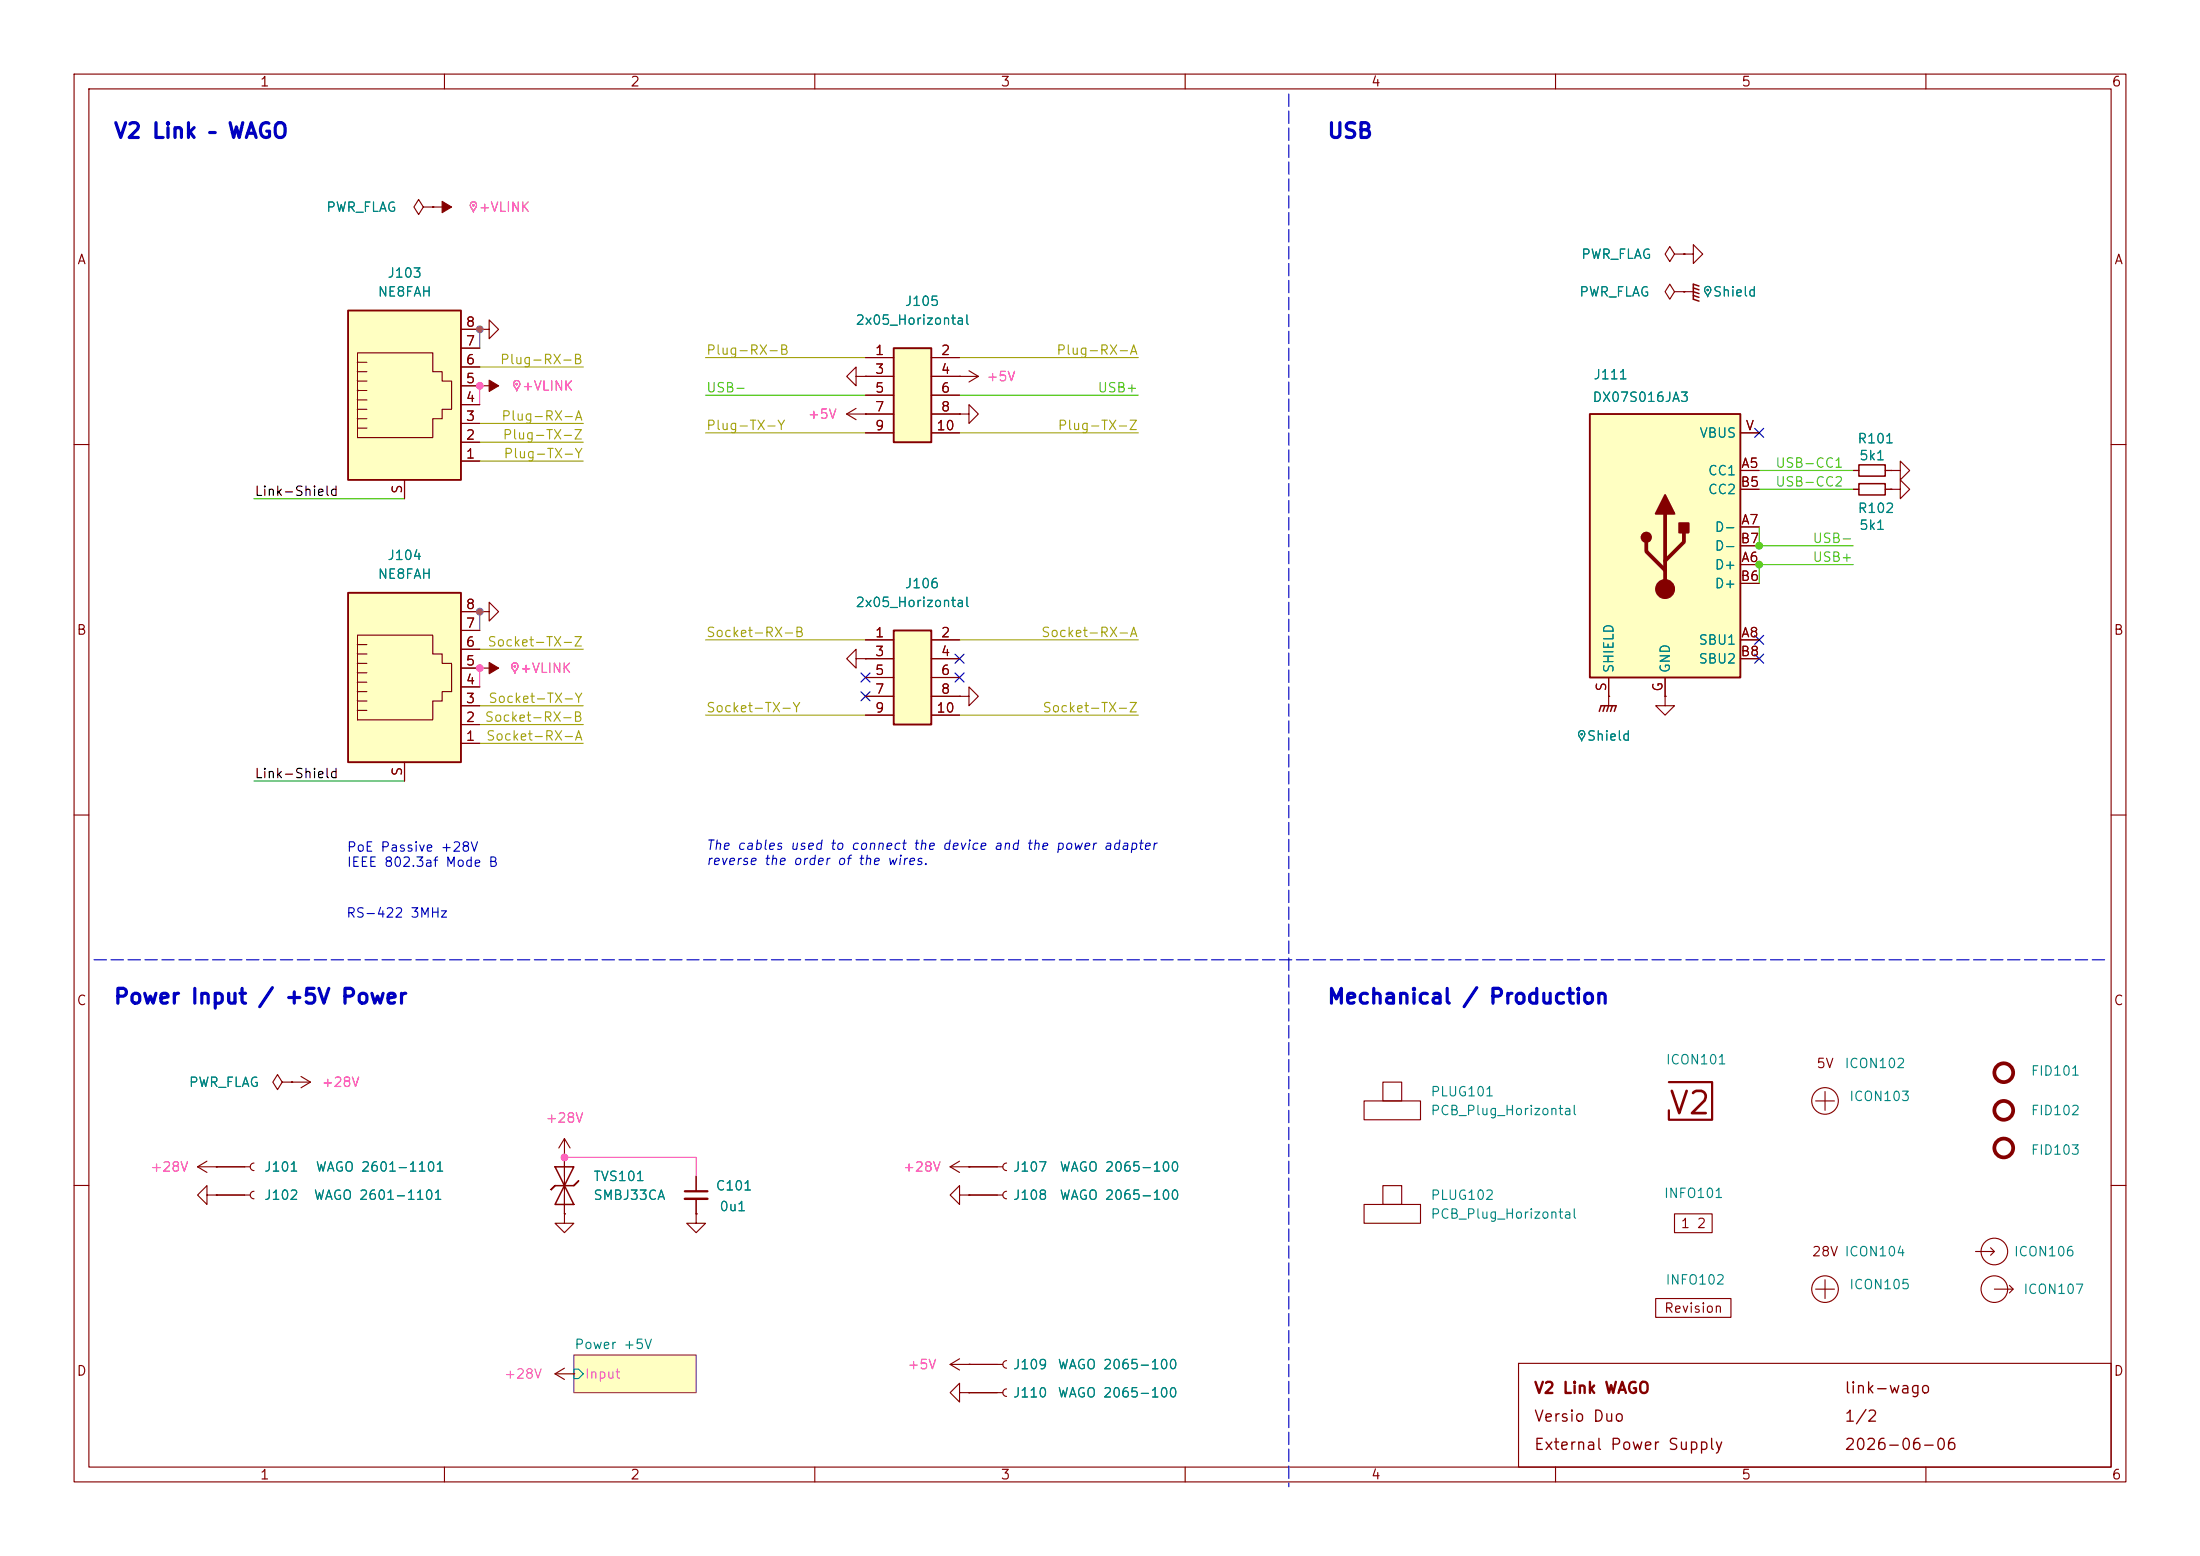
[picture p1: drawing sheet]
<svg xmlns="http://www.w3.org/2000/svg" width="297mm" height="210mm" viewBox="0 0 297 210" stroke-linecap="round" stroke-linejoin="round" font-family="sans-serif">
<g fill="none" stroke="#840000" stroke-width=".15">
<path d="M10 10h277v190h-277zM12 12h273v186h-273zM60 10v2M110 10v2M160 10v2M210 10v2M260 10v2M57.1 27.9l-.6-1-.6 1 .6 1.1 .6-1.1h1.3M58.4 27.9h.1M226.1 34.3l-.7-1-.6 1 .6 1 .7-1h1.2M226.1 39.4l-.7-1-.6 1 .6 1 .7-1h1.2M227.3 34.3h.1"/>
<path d="M227.3 39.4h.1M227.3 34.3h1.3v-1.3l1.3 1.3-1.3 1.3v-1.3M227.3 39.4h1.3M10 60h2M250.2 63.5h.8M254.5 63.5h.8M255.3 66h1.2v-1.2l1.3 1.2-1.3 1.3v-1.3M255.3 66h.1M285 60h2M115.6 88.9v-1.3l-1.3 1.3 1.3 1.3v-1.3h1.2M116.8 88.9h.1M10 110h2"/>
<path d="M285 110h2M26.7 157.5h7.1M26.7 157.5l1.2 .7M27.9 156.7l-1.2 .8M29.2 157.5h.1M34.3 157a.51 .51 0 0 0-.5 .5 .51 .51 0 0 0 .5 .5M38.1 146.1l-.6-1.1-.7 1.1 .7 1 .6-1h1.3M39.4 146.1h.1M39.4 146.1h2.5M40.6 145.3l1.3 .8M41.9 146.1l-1.3 .7M76.2 156.2h.1"/>
<path d="M76.2 153.7v10.1M76.2 153.7l-.8 1.2M76.2 153.7l.8 1.2M94 158.8v2M10 160h2M27.9 161.3v-1.3l-1.2 1.3 1.2 1.3v-1.3h1.3M29.2 161.3h.1M29.2 161.3h4.6M34.3 160.8a.51 .51 0 0 0-.5 .5 .51 .51 0 0 0 .5 .5M94 163.8v1.3h1.2l-1.2 1.3-1.3-1.3h1.3M94 163.8h.1M94 161.8v2"/>
<path d="M285 160h2M60 198v2M110 198v2M160 198v2M205 184h80v14h-80zM210 198v2M260 198v2"/>
</g>
<path d="M77.5 182.9h16.5v5.1h-16.5z" fill="#ffffc2" stroke="#ffffc2" stroke-width=".14"/>
<path d="M77.5 182.9h16.5v5.1h-16.5z" fill="none" stroke="#840084" stroke-width=".15"/>
<path d="M77.5 184.8h.6l.6 .6-.6 .7h-.6z" fill="none" stroke="#008484" stroke-width=".15"/>
<path d="M92.5 160.8h3" fill="none" stroke="#840000" stroke-width=".3"/>
<path d="M92.5 161.8h3" fill="none" stroke="#840000" stroke-width=".33"/>
<path d="M228.6 39.9l.8 .2M228.6 39.4l.8 .2M228.6 38.9l.8 .2M229.4 38.6l-.8-.2v2l.8 .2M251 62.7h3.5v1.6h-3.5zM74.9 157.5h2.6l-1.3 2.5zM74.9 160l-.6 .7 .6-.7h2.6l.6-.6-.6 .6M76.2 160l1.3 2.6h-2.6z" fill="none" stroke="#840000" stroke-width=".2"/>
<path d="M230.3 38.8a.49 .49 0 0 1 .6 .1 .49 .49 0 0 1-.2 .7l-.2 .5-.1-.4a.64 .64 0 0 1-.1-.9z" fill="none" stroke="#840000" stroke-width=".14"/>
<circle cx="230.5" cy="39.1" r=".09" fill="#840000" stroke="#840000" stroke-width=".14"/>
<path d="M230.3 38.8a.49 .49 0 0 1 .6 .1 .49 .49 0 0 1-.2 .7l-.2 .5-.1-.4a.64 .64 0 0 1-.1-.9z" fill="none" stroke="#008484" stroke-width=".14"/>
<circle cx="230.5" cy="39.1" r=".09" fill="#008484" stroke="#008484" stroke-width=".14"/>
<path d="M120.6 85.1h5.1v12.7h-5.1z" fill="#ffffc2"/>
<path d="M120.6 85.1h5.1v12.7h-5.1z" fill="none" stroke="#840000" stroke-width=".25"/>
<g fill="none" stroke="#840000" stroke-width=".15">
<path d="M114.3 55.9l1.3 .7M114.3 55.9h2.5M115.6 50.8v-1.3l-1.3 1.3 1.3 1.3v-1.3h1.2M115.6 55.1l-1.3 .8M116.8 50.8h.1M116.8 55.9h.1M255.3 63.5h1.2v-1.3l1.3 1.3-1.3 1.3v-1.3M255.3 63.5h.1M116.8 86.4h3.8M116.8 88.9h3.8M116.8 91.4h3.8M116.8 94h3.8"/>
<path d="M116.8 96.5h3.8M125.7 86.4h3.8M125.7 88.9h3.8M125.7 91.4h3.8M125.7 94h3.8M125.7 96.5h3.8M128.3 157.5l1.2 .7M128.3 157.5h2.5M129.5 156.7l-1.2 .8M130.8 157.5h.1M129.5 161.3v-1.3l-1.2 1.3 1.2 1.3v-1.3h1.3M130.8 161.3h.1"/>
<path d="M128.3 184.2l1.2 .7M128.3 184.2h7.1M129.5 188v-1.3l-1.2 1.3 1.2 1.2v-1.2h1.3M129.5 183.4l-1.2 .8M130.8 184.2h.1M130.8 188h.1M130.8 188h4.6M135.9 183.6a.51 .51 0 0 0-.5 .6 .51 .51 0 0 0 .5 .5M135.9 187.5a.51 .51 0 0 0-.5 .5 .51 .51 0 0 0 .5 .5"/>
</g>
<path d="M120.6 47h5.1v12.7h-5.1z" fill="#ffffc2"/>
<path d="M120.6 47h5.1v12.7h-5.1z" fill="none" stroke="#840000" stroke-width=".25"/>
<g fill="none" stroke="#840000" stroke-width=".15">
<path d="M116.8 48.3h3.8M116.8 50.8h3.8M116.8 53.3h3.8M116.8 55.9h3.8M116.8 58.4h3.8M125.7 48.3h3.8M125.7 50.8h6.4M125.7 53.3h3.8M125.7 55.9h3.8M125.7 58.4h3.8M129.5 50.8h.1M129.5 55.9h1.3v-1.3l1.3 1.3-1.3 1.3v-1.3"/>
<path d="M129.5 55.9h.1M130.8 50l1.3 .8M132.1 50.8l-1.3 .8M245.1 148.6h2.5M246.4 147.3v2.6M184.1 162.6h7.7v2.5h-7.7zM186.7 160h2.5v2.6h-2.5z"/>
<circle cx="246.4" cy="148.6" r="1.8"/>
</g>
<circle cx="270.5" cy="144.8" r="1.27" fill="none" stroke="#840000" stroke-width=".51"/>
<path d="M47 80h15.2v22.9h-15.2z" fill="#ffffc2"/>
<g fill="none" stroke="#840000" stroke-width=".15">
<path d="M250.2 66h.8M254.5 66h.8M48.3 90.8h1.2M48.3 92.1h1.2M48.3 93.3h1.2M48.3 94.6h1.2M48.3 95.9h1.2M48.3 85.7h10.1v2.6h1.3v1.2h1.3v3.8h-1.3v1.3h-1.3v2.6h-10.1zM48.3 89.5h1.2M48.3 87h1.2M48.3 88.3h1.2M62.2 97.8h2.6"/>
<path d="M62.2 95.3h2.6M62.2 92.7h2.6M62.2 90.2h2.6M62.2 87.6h2.6M62.2 85.1h2.6M62.2 82.6h2.6M224.8 94v1.3h1.3l-1.3 1.2-1.3-1.2h1.3M224.8 94h.1M54.6 102.9v2.5M62.2 100.3h2.6M130.8 157.5h4.6M135.9 157a.51 .51 0 0 0-.5 .5 .51 .51 0 0 0 .5 .5"/>
<path d="M184.1 148.6h7.7v2.5h-7.7zM186.7 146.1h2.5v2.5h-2.5zM76.2 163.8v1.3h1.3l-1.3 1.3-1.3-1.3h1.3M76.2 163.8h.1M130.8 161.3h4.6M135.9 160.8a.51 .51 0 0 0-.5 .5 .51 .51 0 0 0 .5 .5M226.1 163.8h5v2.6h-5z"/>
</g>
<path d="M47 80h15.2v22.9h-15.2z" fill="none" stroke="#840000" stroke-width=".25"/>
<path d="M225.3 146.1h5.8v5h-5.8v-1.2" fill="none" stroke="#840000" stroke-width=".3"/>
<path d="M251 65.3h3.5v1.5h-3.5z" fill="none" stroke="#840000" stroke-width=".2"/>
<path d="M214.6 55.9h20.3v35.5h-20.3z" fill="#ffffc2"/>
<path d="M214.6 55.9h20.3v35.5h-20.3z" fill="none" stroke="#840000" stroke-width=".25"/>
<g fill="#840000" stroke="#840000" stroke-width=".25">
<path d="M224.8 66.8l1.3 2.5h-2.6z"/>
<path d="M226.7 70.6h1.3v1.3h-1.3z"/>
<circle cx="222.2" cy="72.5" r=".63"/>
</g>
<g fill="none" stroke="#840000" stroke-width=".51">
<path d="M222.2 73.2v1.2l2.6 2.6M224.8 69.3v10.2M227.3 71.9v1.3l-2.5 2.5"/>
<circle cx="270.5" cy="154.9" r="1.27"/>
<circle cx="270.5" cy="149.9" r="1.27"/>
</g>
<g fill="#840000" stroke="#840000" stroke-width=".15">
<path d="M66 51.3l1.3 .8-1.3 .7z"/>
<path d="M59.7 27.2l1.3 .7-1.3 .8z"/>
<path d="M66 89.4l1.3 .8-1.3 .7z"/>
<circle cx="224.8" cy="79.5" r="1.27"/>
</g>
<g fill="none" stroke="#840000" stroke-width=".15">
<path d="M58.4 27.9h.1M58.4 27.9h2.6M64.8 52.1h.1M64.8 44.5h1.2v-1.3l1.3 1.3-1.3 1.2v-1.2M64.8 44.5h.1M64.8 52.1h2.5M234.9 58.4h2.6M234.9 63.5h2.6M234.9 76.2h2.6M234.9 71.1h2.6M234.9 66h2.6M234.9 78.7h2.6"/>
<path d="M234.9 73.7h2.6M64.8 82.6h1.2v-1.3l1.3 1.3-1.3 1.2v-1.2M64.8 82.6h.1M64.8 90.2h.1M64.8 90.2h2.5M129.5 94h1.3v-1.3l1.3 1.3-1.3 1.3v-1.3M129.5 94h.1M217.2 94h.1M217.2 91.4v3.9M224.8 91.4v2.6M234.9 86.4h2.6M234.9 88.9h2.6"/>
<path d="M223.5 175.3h10.2v2.5h-10.2zM245.1 174h2.5M246.4 172.7v2.6M266.7 168.9h2.5M268.7 168.4l.5 .5-.5 .5M269.2 174h2.6M271.3 173.5l.5 .5-.5 .5M74.9 185.4l1.3 .8M74.9 185.4h2.6M76.2 184.7l-1.3 .7M77.5 185.4h.1"/>
<circle cx="246.4" cy="174" r="1.8"/>
<circle cx="269.2" cy="168.9" r="1.8"/>
<circle cx="269.2" cy="174" r="1.8"/>
</g>
<path d="M63.6 27.3a.49 .49 0 0 1 .7 .2 .49 .49 0 0 1-.2 .7l-.2 .4-.1-.3a.64 .64 0 0 1-.2-1zM69.5 51.5a.49 .49 0 0 1 .7 .1 .49 .49 0 0 1-.2 .7l-.2 .5-.2-.4a.64 .64 0 0 1-.1-.9zM69.2 89.6a.49 .49 0 0 1 .7 .1 .49 .49 0 0 1-.2 .7l-.2 .5-.1-.4a.64 .64 0 0 1-.2-.9zM213.2 98.7a.49 .49 0 0 1 .7 .2 .49 .49 0 0 1-.2 .7l-.2 .4-.1-.4a.64 .64 0 0 1-.2-.9z" fill="none" stroke="#840000" stroke-width=".14"/>
<g fill="#840000" stroke="#840000" stroke-width=".14">
<circle cx="213.5" cy="99.1" r=".09"/>
<circle cx="69.8" cy="51.8" r=".09"/>
<circle cx="63.9" cy="27.7" r=".09"/>
<circle cx="69.5" cy="89.9" r=".09"/>
</g>
<path d="M215.9 96l.3-.7h2l-.3 .7M216.7 95.3l-.3 .7M217.2 95.3l-.3 .7M217.7 95.3l-.3 .7" fill="none" stroke="#840000" stroke-width=".2"/>
<path d="M213.2 98.7a.49 .49 0 0 1 .7 .2 .49 .49 0 0 1-.2 .7l-.2 .4-.1-.4a.64 .64 0 0 1-.2-.9z" fill="none" stroke="#008484" stroke-width=".14"/>
<circle cx="213.5" cy="99.1" r=".09" fill="#008484" stroke="#008484" stroke-width=".14"/>
<path d="M63.6 27.3a.49 .49 0 0 1 .7 .2 .49 .49 0 0 1-.2 .7l-.2 .4-.1-.3a.64 .64 0 0 1-.2-1zM69.5 51.5a.49 .49 0 0 1 .7 .1 .49 .49 0 0 1-.2 .7l-.2 .5-.2-.4a.64 .64 0 0 1-.1-.9zM69.2 89.6a.49 .49 0 0 1 .7 .1 .49 .49 0 0 1-.2 .7l-.2 .5-.1-.4a.64 .64 0 0 1-.2-.9z" fill="none" stroke="#ff5cbb" stroke-width=".14"/>
<g fill="#ff5cbb" stroke="#ff5cbb" stroke-width=".14">
<circle cx="69.8" cy="51.8" r=".09"/>
<circle cx="63.9" cy="27.7" r=".09"/>
<circle cx="69.5" cy="89.9" r=".09"/>
</g>
<path d="M47 41.9h15.2v22.9h-15.2z" fill="#ffffc2"/>
<g fill="none" stroke="#840000" stroke-width=".15">
<path d="M58.4 27.9h.1M227.3 39.4h.1M227.3 34.3h.1M48.3 52.7h1.2M48.3 54h1.2M48.3 55.2h1.2M48.3 56.5h1.2M48.3 57.8h1.2M48.3 47.6h10.1v2.6h1.3v1.2h1.3v3.8h-1.3v1.3h-1.3v2.6h-10.1zM48.3 51.4h1.2M48.3 48.9h1.2M48.3 50.2h1.2"/>
<path d="M62.2 59.7h2.6M62.2 57.2h2.6M62.2 54.6h2.6M62.2 52.1h2.6M62.2 49.5h2.6M62.2 47h2.6M62.2 44.5h2.6M64.8 44.5h.1M64.8 52.1h.1M116.8 50.8h.1M116.8 55.9h.1M116.8 48.3h3.8"/>
<path d="M116.8 50.8h3.8M116.8 53.3h3.8M116.8 55.9h3.8M116.8 58.4h3.8M125.7 48.3h3.8M125.7 50.8h3.8M125.7 53.3h3.8M125.7 55.9h3.8M125.7 58.4h3.8M129.5 55.9h.1M129.5 50.8h.1M234.9 58.4h2.6"/>
<path d="M54.6 64.8v2.5M62.2 62.2h2.6M234.9 63.5h2.6M234.9 76.2h2.6M234.9 71.1h2.6M234.9 66h2.6M234.9 78.7h2.6M234.9 73.7h2.6M250.2 63.5h.8M250.2 66h.8M254.5 63.5h.8M254.5 66h.8"/>
<path d="M255.3 63.5h.1M255.3 66h.1M62.2 97.8h2.6M62.2 95.3h2.6M62.2 92.7h2.6M62.2 90.2h2.6M62.2 87.6h2.6M62.2 85.1h2.6M62.2 82.6h2.6M64.8 82.6h.1M64.8 90.2h.1M116.8 88.9h.1"/>
<path d="M116.8 86.4h3.8M116.8 88.9h3.8M116.8 91.4h3.8M116.8 94h3.8M116.8 96.5h3.8M125.7 86.4h3.8M125.7 88.9h3.8M125.7 91.4h3.8M125.7 94h3.8M125.7 96.5h3.8M129.5 94h.1M217.2 94h.1"/>
<path d="M217.2 91.4v2.6M224.8 94h.1M224.8 91.4v2.6M234.9 86.4h2.6M234.9 88.9h2.6M54.6 102.9v2.5M62.2 100.3h2.6M29.2 157.5h.1M29.2 157.5h3.8M39.4 146.1h.1M76.2 156.2h.1M76.2 156.2v2.6"/>
<path d="M94 158.8v2M130.8 157.5h.1M130.8 157.5h3.8M29.2 161.3h.1M29.2 161.3h3.8M76.2 163.8h.1M76.2 161.3v2.5M94 163.8h.1M94 161.8v2M130.8 161.3h.1M130.8 161.3h3.8M130.8 184.2h.1"/>
<path d="M130.8 188h.1M130.8 184.2h3.8M130.8 188h3.8"/>
</g>
<path d="M47 41.9h15.2v22.9h-15.2z" fill="none" stroke="#840000" stroke-width=".25"/>
<path d="M174 12.7v188M12.7 129.5h271.8" fill="none" stroke="#0000c2" stroke-width=".15" stroke-dasharray="1.7 .6"/>
<g fill="none" stroke="#a3a30c" stroke-width=".15">
<path d="M64.8 59.7h13.9M64.8 49.5h13.9M64.8 57.2h13.9M95.2 48.3h21.6M95.2 58.4h21.6M129.5 48.3h24.2M129.5 58.4h24.2M64.8 62.2h13.9M64.8 97.8h13.9M64.8 95.3h13.9M64.8 87.6h13.9M95.2 86.4h21.6"/>
<path d="M95.2 96.5h21.6M129.5 86.4h24.2M129.5 96.5h24.2M64.8 100.3h13.9"/>
</g>
<path d="M64.8 52.1v2.5M64.8 90.2v2.5M76.2 156.2h17.8v2.6" fill="none" stroke="#ff5cbb" stroke-width=".15"/>
<path d="M95.2 53.3h21.6M129.5 53.3h24.2M237.5 71.1v2.6h12.7M237.5 66h12.7M237.5 63.5h12.7M250.2 76.2h-12.7v2.5" fill="none" stroke="#51c90f" stroke-width=".15"/>
<path d="M64.8 44.5v2.5M64.8 82.6v2.5" fill="none" stroke="#676767" stroke-width=".15"/>
<path d="M34.3 67.3h20.3M34.3 105.4h20.3" fill="none" stroke="#008400" stroke-width=".15"/>
<g fill="none" stroke="#000084" stroke-width=".15">
<path d="M236.9 57.8l1.2 1.2M238.1 57.8l-1.2 1.2M116.2 90.8l1.2 1.2M116.2 93.4l1.2 1.2M117.4 90.8l-1.2 1.2M117.4 93.4l-1.2 1.2M128.9 90.8l1.2 1.2M128.9 88.3l1.2 1.2M130.1 90.8l-1.2 1.2M130.1 88.3l-1.2 1.2M236.9 85.8l1.2 1.2M236.9 88.3l1.2 1.2"/>
<path d="M238.1 85.8l-1.2 1.2M238.1 88.3l-1.2 1.2"/>
</g>
<path d="M63.6 27.3a.49 .49 0 0 1 .7 .2 .49 .49 0 0 1-.2 .7l-.2 .4-.1-.3a.64 .64 0 0 1-.2-1zM69.5 51.5a.49 .49 0 0 1 .7 .1 .49 .49 0 0 1-.2 .7l-.2 .5-.2-.4a.64 .64 0 0 1-.1-.9zM69.2 89.6a.49 .49 0 0 1 .7 .1 .49 .49 0 0 1-.2 .7l-.2 .5-.1-.4a.64 .64 0 0 1-.2-.9z" fill="none" stroke="#ff5cbb" stroke-width=".14"/>
<g fill="#ff5cbb" stroke="#ff5cbb" stroke-width=".14">
<circle cx="69.5" cy="89.9" r=".09"/>
<circle cx="63.9" cy="27.7" r=".09"/>
<circle cx="69.8" cy="51.8" r=".09"/>
<circle cx="64.8" cy="90.2" r=".46"/>
<circle cx="64.8" cy="52.1" r=".46"/>
<circle cx="76.2" cy="156.2" r=".46"/>
</g>
<path d="M230.3 38.8a.49 .49 0 0 1 .6 .1 .49 .49 0 0 1-.2 .7l-.2 .5-.1-.4a.64 .64 0 0 1-.1-.9zM213.2 98.7a.49 .49 0 0 1 .7 .2 .49 .49 0 0 1-.2 .7l-.2 .4-.1-.4a.64 .64 0 0 1-.2-.9z" fill="none" stroke="#008484" stroke-width=".14"/>
<g fill="#008484" stroke="#008484" stroke-width=".14">
<circle cx="213.5" cy="99.1" r=".09"/>
<circle cx="230.5" cy="39.1" r=".09"/>
</g>
<g fill="#51c90f" stroke="#51c90f" stroke-width=".14">
<circle cx="237.5" cy="73.7" r=".46"/>
<circle cx="237.5" cy="76.2" r=".46"/>
</g>
<g fill="#676767" stroke="#676767" stroke-width=".14">
<circle cx="64.8" cy="82.6" r=".46"/>
<circle cx="64.8" cy="44.5" r=".46"/>
</g>
<text font-size="3" fill="#840000" x="225.1" y="151.1">V2</text>
<g font-size="2" fill="#0000c2">
<text x="15.2" y="19.2">V2 Link – WAGO</text>
<text x="179.1" y="19.2">USB</text>
<text x="15.2" y="136">Power Input / +5V Power</text>
<text x="179.1" y="136">Mechanical / Production</text>
</g>
<g font-size="1.5" fill="#840000">
<text x="207" y="188.5">V2 Link WAGO</text>
<text x="248.9" y="188.5">link-wago</text>
<text x="207" y="192.3">Versio Duo</text>
<text x="207" y="196.1">External Power Supply</text>
<text x="248.9" y="196.1">2026-06-06</text>
<text x="248.9" y="192.3">1/2</text>
</g>
<g font-size="1.3" fill="#840000">
<text x="35" y="12">1</text>
<text x="85" y="12">2</text>
<text x="135" y="12">3</text>
<text x="185" y="12">4</text>
<text x="235" y="12">5</text>
<text x="285" y="12">6</text>
<text x="10.3" y="36">A</text>
<text x="285.3" y="36">A</text>
<text x="62.8" y="47">7</text>
<text x="62.8" y="44.4">8</text>
<text x="62.8" y="52">5</text>
<text x="62.8" y="49.5">6</text>
<text x="118" y="48.2">1</text>
<text x="118" y="50.8">3</text>
<text x="118" y="53.3">5</text>
<text x="126.9" y="48.2">2</text>
<text x="126.9" y="50.8">4</text>
<text x="126.9" y="53.3">6</text>
<text x="62.8" y="59.7">2</text>
<text x="62.8" y="57.1">3</text>
<text x="62.8" y="54.6">4</text>
<text x="118" y="55.9">7</text>
<text x="118" y="58.4">9</text>
<text x="126.3" y="58.4">10</text>
<text x="126.9" y="55.9">8</text>
<text x="235.6" y="58.4">V</text>
<text x="62.8" y="62.2">1</text>
<text x="235" y="63.5">A5</text>
<text x="54.6" y="66.7" transform="rotate(-90 54.6 66.7)">S</text>
<text x="234.9" y="66">B5</text>
<text x="235" y="71.1">A7</text>
<text x="234.9" y="73.6">B7</text>
<text x="235" y="76.2">A6</text>
<text x="62.8" y="82.5">8</text>
<text x="234.9" y="78.7">B6</text>
<text x="10.3" y="86">B</text>
<text x="62.8" y="87.6">6</text>
<text x="62.8" y="85.1">7</text>
<text x="118" y="86.3">1</text>
<text x="118" y="88.9">3</text>
<text x="126.9" y="86.3">2</text>
<text x="126.9" y="88.9">4</text>
<text x="234.9" y="88.9">B8</text>
<text x="235" y="86.3">A8</text>
<text x="285.3" y="86">B</text>
<text x="62.8" y="95.2">3</text>
<text x="62.8" y="92.7">4</text>
<text x="62.8" y="90.1">5</text>
<text x="118" y="91.4">5</text>
<text x="118" y="94">7</text>
<text x="126.9" y="91.4">6</text>
<text x="126.9" y="94">8</text>
<text x="217.1" y="93.4" transform="rotate(-90 217.1 93.4)">S</text>
<text x="224.8" y="93.4" transform="rotate(-90 224.8 93.4)">G</text>
<text x="62.8" y="100.3">1</text>
<text x="62.8" y="97.8">2</text>
<text x="118" y="96.5">9</text>
<text x="126.3" y="96.5">10</text>
<text x="54.6" y="104.8" transform="rotate(-90 54.6 104.8)">S</text>
<text x="10.3" y="136">C</text>
<text x="285.3" y="136">C</text>
<text x="245.1" y="144.5">5V</text>
<text x="226.8" y="166.1">1 2</text>
<text x="244.5" y="169.9">28V ICON104</text>
<text x="224.6" y="177.5">Revision</text>
<text x="10.3" y="186">D</text>
<text x="285.3" y="186">D</text>
<text x="35" y="200">1</text>
<text x="85" y="200">2</text>
<text x="135" y="200">3</text>
<text x="185" y="200">4</text>
<text x="235" y="200">5</text>
<text x="285" y="200">6</text>
</g>
<g font-size="1.3" fill="#008484">
<text x="43.9" y="28.9">PWR_FLAG</text>
<text x="213.4" y="35.3">PWR_FLAG</text>
<text x="50.9" y="40.3">NE8FAH</text>
<text x="52.2" y="37.8">J103</text>
<text x="122.1" y="41.6">J105</text>
<text x="213.1" y="40.3">PWR_FLAG</text>
<text x="231.1" y="40.3">Shield</text>
<text x="115.4" y="44.2">2x05_Horizontal</text>
<text x="215" y="51.5">J111</text>
<text x="214.9" y="54.6">DX07S016JA3</text>
<text x="229.3" y="59.4">VBUS</text>
<text x="230.5" y="64.5">CC1</text>
<text x="250.7" y="60.2">R101</text>
<text x="250.9" y="62.4">5k1</text>
<text x="230.5" y="67">CC2</text>
<text x="250.7" y="69.6">R102</text>
<text x="250.9" y="71.8">5k1</text>
<text x="52.2" y="75.9">J104</text>
<text x="231.4" y="77.2">D+</text>
<text x="231.4" y="72.1">D-</text>
<text x="231.4" y="74.6">D-</text>
<text x="50.9" y="78.4">NE8FAH</text>
<text x="115.4" y="82.3">2x05_Horizontal</text>
<text x="122.1" y="79.7">J106</text>
<text x="231.4" y="79.7">D+</text>
<text x="229.2" y="87.3">SBU1</text>
<text x="229.2" y="89.9">SBU2</text>
<text x="218.1" y="90.9" transform="rotate(-90 218.1 90.9)">SHIELD</text>
<text x="225.8" y="90.9" transform="rotate(-90 225.8 90.9)">GND</text>
<text x="214.1" y="100.3">Shield</text>
<text x="224.8" y="144">ICON101</text>
<text x="25.4" y="147">PWR_FLAG</text>
<text x="193" y="148.3">PLUG101</text>
<text x="248.9" y="144.5">ICON102</text>
<text x="249.6" y="148.9">ICON103</text>
<text x="274.1" y="145.5">FID101</text>
<text x="193" y="150.8">PCB_Plug_Horizontal</text>
<text x="274.1" y="150.8">FID102</text>
<text x="35.6" y="158.5">J101</text>
<text x="42.5" y="158.5">WAGO 2601-1101</text>
<text x="80" y="159.7">TVS101</text>
<text x="96.5" y="161">C101</text>
<text x="136.7" y="158.5">J107</text>
<text x="143" y="158.5">WAGO 2065-100</text>
<text x="274.1" y="156.2">FID103</text>
<text x="35.6" y="162.3">J102</text>
<text x="42.3" y="162.3">WAGO 2601-1101</text>
<text x="80" y="162.3">SMBJ33CA</text>
<text x="97" y="163.8">0u1</text>
<text x="136.7" y="162.3">J108</text>
<text x="143" y="162.3">WAGO 2065-100</text>
<text x="193" y="162.3">PLUG102</text>
<text x="193" y="164.8">PCB_Plug_Horizontal</text>
<text x="224.5" y="162">INFO101</text>
<text x="224.8" y="173.7">INFO102</text>
<text x="271.8" y="169.9">ICON106</text>
<text x="249.6" y="174.3">ICON105</text>
<text x="273.1" y="175">ICON107</text>
<text x="77.5" y="182.4">Power +5V</text>
<text x="136.7" y="185.1">J109</text>
<text x="142.7" y="185.1">WAGO 2065-100</text>
<text x="136.7" y="188.9">J110</text>
<text x="142.7" y="188.9">WAGO 2065-100</text>
</g>
<g font-size="1.3" fill="#ff5cbb">
<text x="64.5" y="28.9">+VLINK</text>
<text x="70.4" y="53">+VLINK</text>
<text x="133.1" y="51.8">+5V</text>
<text x="109" y="56.9">+5V</text>
<text x="70.1" y="91.1">+VLINK</text>
<text x="43.3" y="147">+28V</text>
<text x="73.6" y="151.8">+28V</text>
<text x="20.2" y="158.5">+28V</text>
<text x="121.8" y="158.5">+28V</text>
<text x="122.4" y="185.1">+5V</text>
<text x="68" y="186.4">+28V</text>
<text x="78.9" y="186.4">Input</text>
</g>
<g font-size="1.3" fill="#a3a30c">
<text x="67.4" y="49.5">Plug-RX-B</text>
<text x="95.2" y="48.2">Plug-RX-B</text>
<text x="142.5" y="48.2">Plug-RX-A</text>
<text x="67.6" y="57.1">Plug-RX-A</text>
<text x="67.8" y="59.6">Plug-TX-Z</text>
<text x="95.2" y="58.4">Plug-TX-Y</text>
<text x="142.7" y="58.4">Plug-TX-Z</text>
<text x="67.9" y="62.2">Plug-TX-Y</text>
<text x="65.7" y="87.6">Socket-TX-Z</text>
<text x="95.2" y="86.3">Socket-RX-B</text>
<text x="140.5" y="86.3">Socket-RX-A</text>
<text x="65.8" y="95.2">Socket-TX-Y</text>
<text x="65.4" y="97.7">Socket-RX-B</text>
<text x="65.5" y="100.3">Socket-RX-A</text>
<text x="95.2" y="96.5">Socket-TX-Y</text>
<text x="140.6" y="96.5">Socket-TX-Z</text>
</g>
<g font-size="1.3" fill="#51c90f">
<text x="95.2" y="53.3">USB-</text>
<text x="148.1" y="53.3">USB+</text>
<text x="239.6" y="66">USB-CC2</text>
<text x="239.6" y="63.4">USB-CC1</text>
<text x="244.6" y="73.6">USB-</text>
<text x="244.6" y="76.1">USB+</text>
</g>
<g font-size="1.3">
<text x="34.3" y="67.3">Link-Shield</text>
<text x="34.3" y="105.4">Link-Shield</text>
</g>
<g font-size="1.3" fill="#0000c2">
<text x="46.7" y="115.3">PoE Passive +28V</text>
<text x="46.7" y="117.3">IEEE 802.3af Mode B</text>
<text x="95.2" y="115">The cables used to connect the device and the power adapter</text>
<text x="95.2" y="117.1">reverse the order of the wires.</text>
<text x="46.7" y="124.2">RS-422 3MHz</text>
</g>
</svg>
